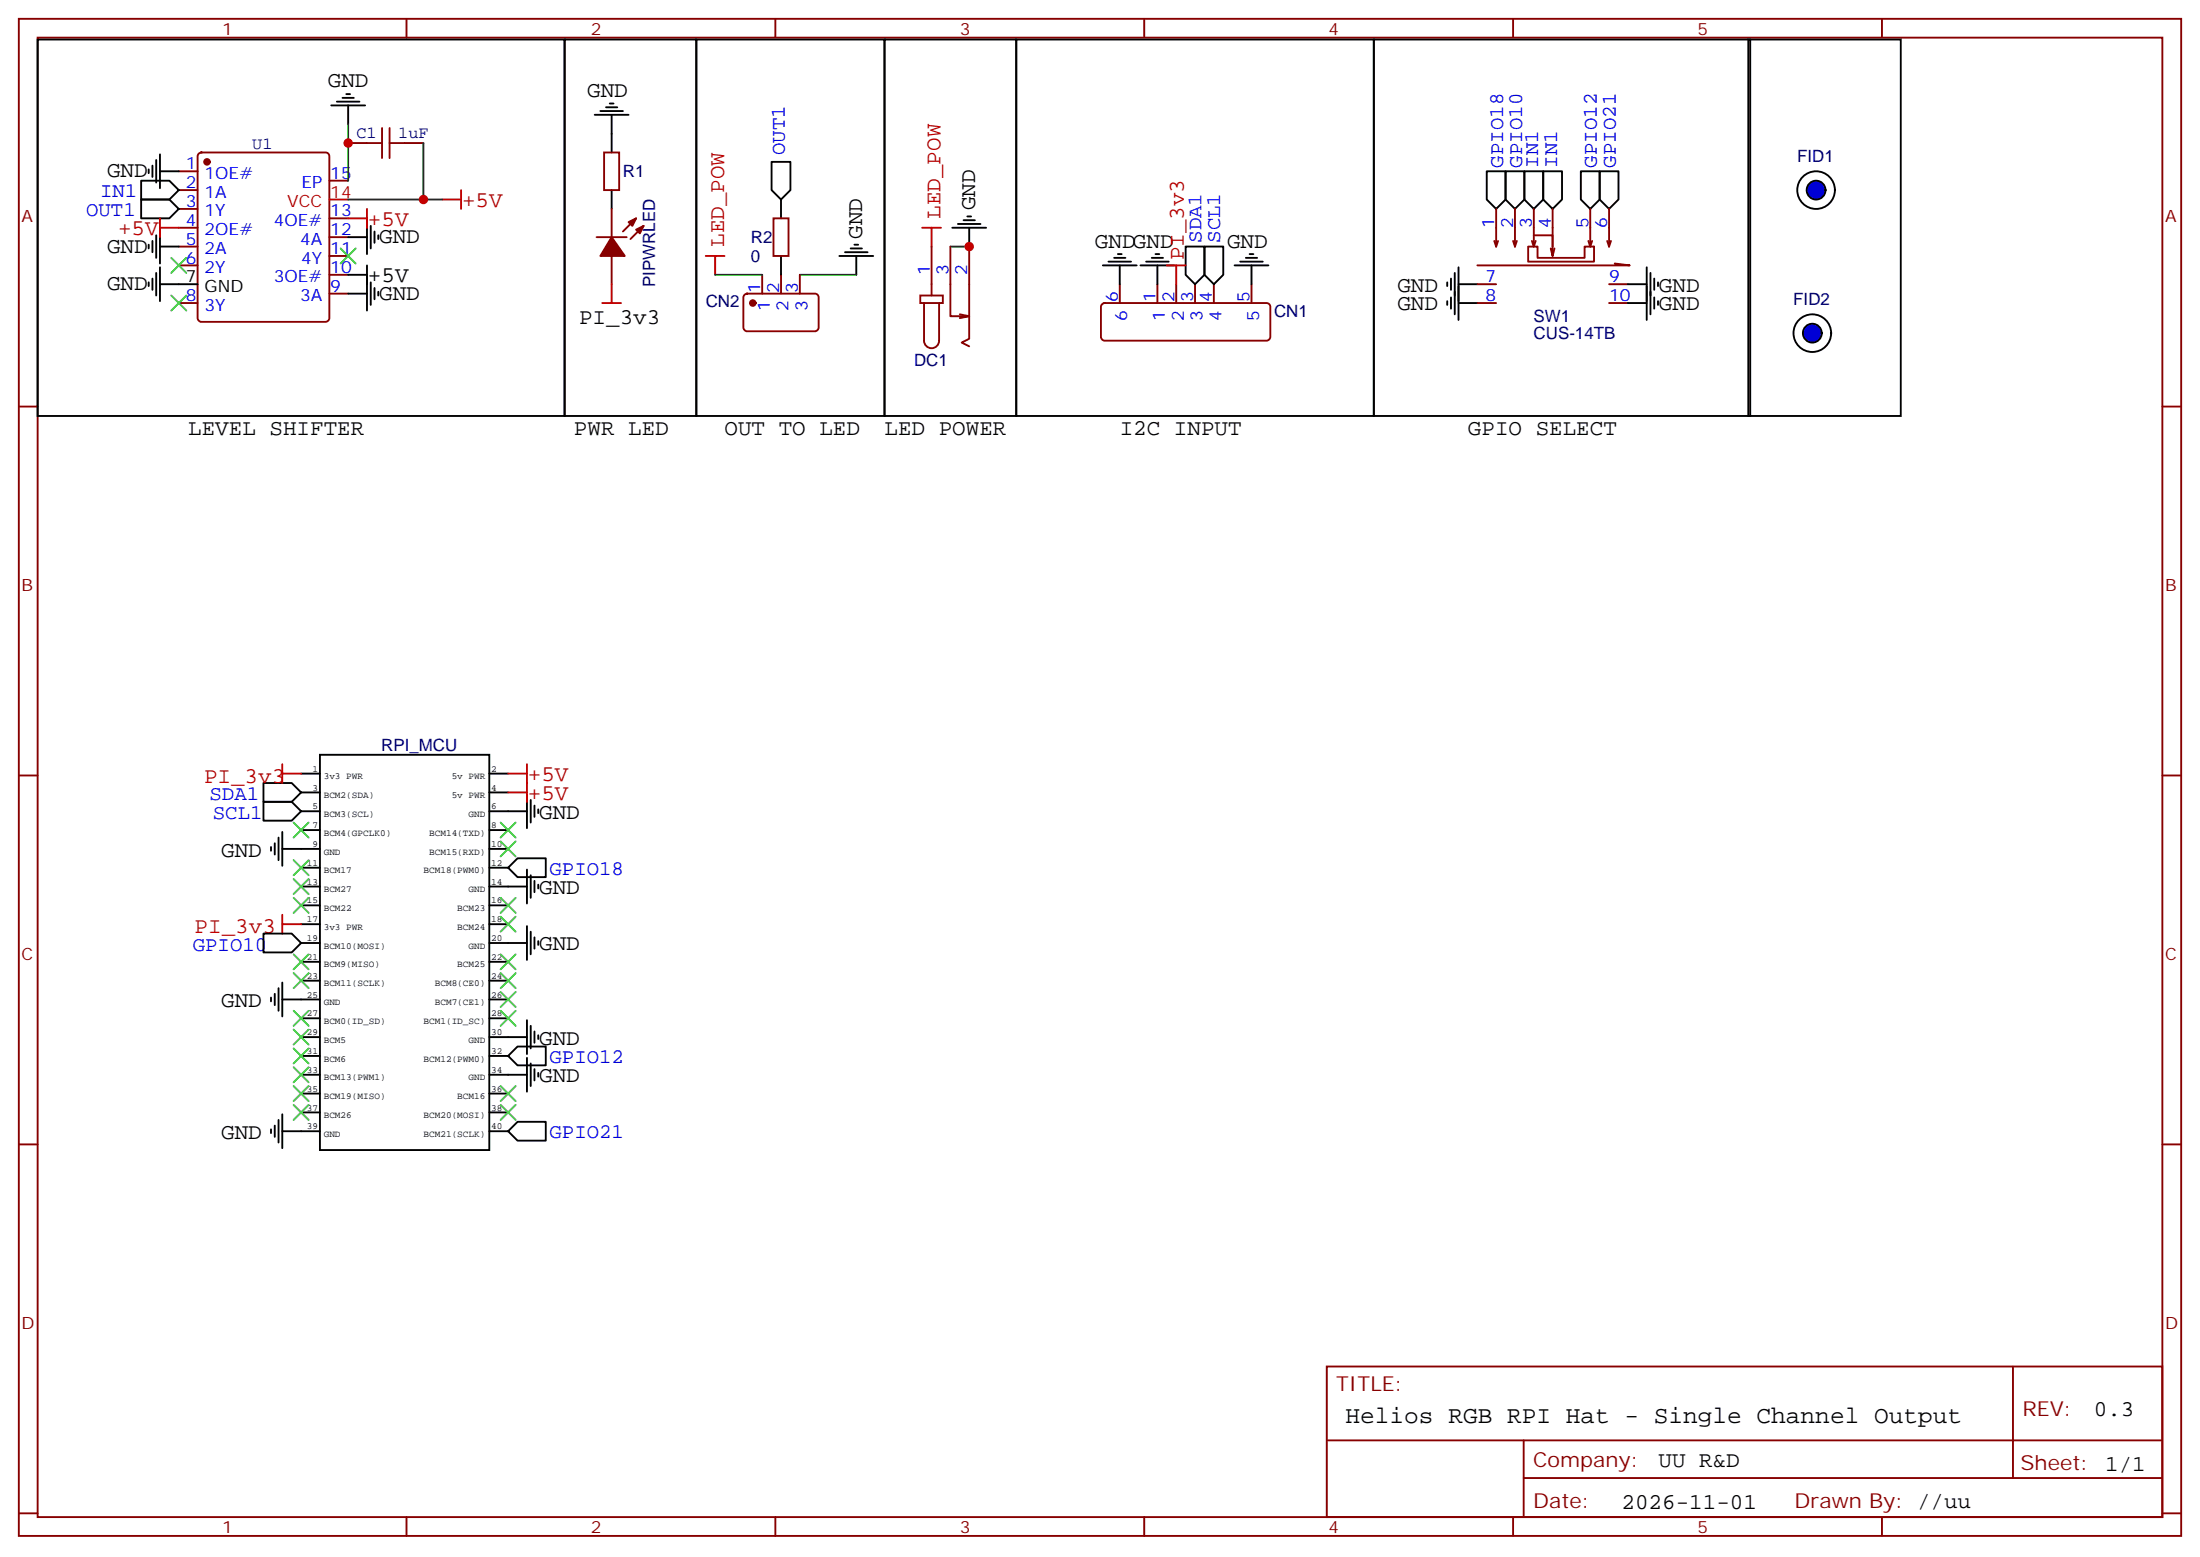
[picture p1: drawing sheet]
<svg xmlns="http://www.w3.org/2000/svg" width="412mm" height="292mm" viewBox="0 0 412 292" stroke-linecap="round" stroke-linejoin="round" font-family="sans-serif">
<g fill="none" stroke="#870000" stroke-width=".35">
<path d="M3.5 3.5h405.4v284.4h-405.4zM7.1 7.1h398.2v277.2h-398.2zM76.2 3.5v3.6M145.3 3.5v3.6M214.5 3.5v3.6M283.6 3.5v3.6M352.8 3.5v3.6M33.5 32.1h3.5M33.5 35.6h3.5M33.5 39.2h3.5M37.3 28.8l.4-.2h23.3a.71 .71 0 0 1 .7 .7v30.3a.76 .76 0 0 1-.7 .7h-23.3a.76 .76 0 0 1-.7-.7v-30.3zM61.7 33.9h3.6"/>
<path d="M65.3 26.8h3.5M75.8 26.8h3.6M113.2 28.6h2.9v7h-2.9zM114.7 39.2v5.2M280.5 39.2v7M284 39.2v7M287.5 39.2v7M291 39.2v7M298.1 39.2v7M301.6 39.2v7M33.5 42.7h3.5M33.5 46.2h3.5"/>
<path d="M33.5 49.7h3.5M33.5 56.8h3.5M61.7 55h3.6M61.7 51.5h3.6M61.7 48h3.6M61.7 44.4h3.6M61.7 40.9h3.6M111.8 44.4h5.7M114.7 48v5.3M119.2 40.9l-2.4 2.5M120.6 42.3l-2.4 2.5M139.6 55.2l.5-.2h12.7a.71 .71 0 0 1 .7 .7v5.7a.76 .76 0 0 1-.7 .7h-12.7a.76 .76 0 0 1-.8-.7v-5.7z"/>
<path d="M142.9 51.5v3.5M146.4 51.5v3.5M149.9 51.5v3.5M172.5 55.4h4.2v1.4h-4.2zM173.2 56.8v7.1a1.41 1.41 0 0 0 1.4 1.4 1.41 1.41 0 0 0 1.4-1.4v-7.1M174.6 46.2v9.2M178.2 46.2v13.1h3.5l-1.8 .3M179.9 58.9l1.8 .4M181.7 46.2v17.3l-1.4 .7 1.4 .7M206.6 57l.5-.2h30.3a.71 .71 0 0 1 .7 .7v5.6a.76 .76 0 0 1-.7 .8h-30.3a.76 .76 0 0 1-.7-.8v-5.6zM209.9 53.3v3.5M217 53.3v3.5"/>
<path d="M220.5 53.3v3.5M224 53.3v3.5M227.5 53.3v3.5M234.6 53.3v3.5M276.9 56.8h3.6M276.9 53.3h3.6M280.1 45.2l.4 1M280.8 45.2l-.3 1M283.6 45.2l.4 1M284.3 45.2l-.3 1M286.5 46.2h1.7v2.1h8.8v-2.1h1.8v2.8h-12.3zM287.2 45.2l.3 1"/>
<path d="M287.5 44.1h3.5v3.9l-.3-1.4M287.9 45.2l-.4 1M291.4 46.6l-.4 1.4M297.7 45.2l.4 1M298.4 45.2l-.3 1M301.3 45.2l.3 1M301.6 56.8h3.6M301.6 53.3h3.6M302 45.2l-.4 1M302.7 49.4l2.8 .3h-28.6M3.5 76.2h3.6M405.3 76.2h3.6"/>
<path d="M3.5 145.3h3.6M405.3 145.3h3.6M3.5 214.5h3.6M405.3 214.5h3.6M248.7 256.1h156.6v28.2h-156.6zM377.3 256.1v20.9M248.7 270h156.5M285.6 277h119.6M285.6 270v14.1M3.5 283.6h3.6M76.2 284.3v3.6M145.3 284.3v3.6"/>
<path d="M214.5 284.3v3.6M283.6 284.3v3.6M352.8 284.3v3.6M405.3 283.6h3.6"/>
</g>
<g fill="#870000" stroke="#870000" stroke-width=".35">
<path d="M117.8 41.6l1.4-.7-.7 1.4z"/>
<path d="M119.2 43l1.4-.7-.7 1.4z"/>
<path d="M114.7 44.4l2.4 3.6h-4.6z"/>
<circle cx="38.8" cy="30.3" r=".53"/>
<circle cx="141.1" cy="56.8" r=".53"/>
</g>
<g fill="none" stroke="#000" stroke-width=".35">
<path d="M7.1 7.4h98.7v70.6h-98.7zM62.1 19.8h6.3M63.1 19.1h4.3M64.2 18.3h2.1M64.9 17.6h.7M65.3 19.8v3.5M105.8 7.4h24.7v70.6h-24.7zM114.3 19.4h.7M130.5 7.4h35.3v70.6h-35.3zM165.8 7.4h24.7v70.6h-24.7zM190.5 7.4h67v70.6h-67zM257.5 7.4h70.6v70.6h-70.6z"/>
<path d="M327.7 7.4h28.6v70.6h-28.6zM26.5 33.9h5.2l1.8 1.7-1.8 1.8h-5.2zM26.5 37.4h5.2l1.8 1.8-1.8 1.7h-5.2zM27.9 31.8v.7M28.6 31v2.2M29.3 30v4.2M30 32.1h3.5M30 28.9v6.4M111.5 21.5h6.3M112.5 20.8h4.3M113.6 20.1h2.1M114.7 21.5v7.1"/>
<path d="M114.7 35.6v3.6M144.6 30.3h3.6v5.3l-1.8 1.8-1.8-1.8zM278.7 32.1h3.5v5.3l-1.7 1.8-1.8-1.8zM282.2 32.1h3.6v5.3l-1.8 1.8-1.8-1.8zM285.8 32.1h3.5v5.3l-1.8 1.8-1.7-1.8zM289.3 32.1h3.5v5.3l-1.8 1.8-1.7-1.8zM296.3 32.1h3.6v5.3l-1.8 1.8-1.8-1.8zM299.9 32.1h3.5v5.3l-1.8 1.8-1.7-1.8zM27.9 45.9v.7M27.9 52.9v.7M28.6 45.2v2.1M28.6 52.2v2.1"/>
<path d="M29.3 44.1v4.2M29.3 51.2v4.2M30 53.3h7M30 43v6.4M30 50.1v6.3M30 46.2h3.5M65.3 44.4h3.5M65.3 55h3.5M65.3 51.5h3.5M68.8 41.3v6.3M68.8 49.7v8.5M69.5 42.3v4.3"/>
<path d="M69.5 52.9v4.2M70.2 43.4v2.1M70.2 54v2.1M70.9 44.1v.7M70.9 54.7v.7M157.3 48h6.4M158.4 47.3h4.2M159.5 46.6h2.1M160.2 45.9h.7M160.5 48v3.5M178.5 42.7h6.4M179.6 42h4.2"/>
<path d="M180.6 41.3h2.1M181.3 40.6h.7M181.7 42.7v3.5M206.7 49.7h6.4M207.8 49h4.2M208.8 48.3h2.2M209.5 47.6h.8M209.9 49.7v3.6M213.8 49.7h6.3M214.8 49h4.3M215.9 48.3h2.1M216.6 47.6h.7"/>
<path d="M217 49.7v3.6M222.2 46.2h3.6v5.3l-1.8 1.8-1.8-1.8zM225.8 46.2h3.5v5.3l-1.8 1.8-1.7-1.8zM231.4 49.7h6.4M232.5 49h4.2M233.5 48.3h2.2M234.2 47.6h.7M234.6 49.7v3.6M271.3 52.9v.7M271.3 56.4v.7M272 52.2v2.1M272 55.7v2.2"/>
<path d="M272.7 51.2v7.7M273.4 53.3h3.5M273.4 50.1v9.9M273.4 56.8h3.5M305.2 53.3h3.5M305.2 56.8h3.5M308.7 50.1v9.9M309.4 51.2v7.7M310.1 52.2v2.1M310.1 55.7v2.2M310.8 52.9v.7M310.8 56.4v.7"/>
<path d="M49.4 146.8h5.3l1.7 1.7-1.7 1.8h-5.3zM49.4 150.3h5.3l1.7 1.7-1.7 1.8h-5.3zM50.8 158.7v.8M51.5 158v2.2M52.2 157v4.2M52.9 159.1h7.1M52.9 155.9v6.4M56.4 145h3.6M56.4 148.5h3.6M56.4 152h3.6M56.4 155.6h3.6M60 141.5h31.7v74h-31.7z"/>
<path d="M91.7 145h3.5M91.7 148.5h3.5M91.7 152h7.1M91.7 155.6h3.5M91.7 159.1h3.5M98.8 148.9v6.3M99.5 149.9v4.3M100.2 151v2.1M100.9 151.7v.7M49.4 175h5.3l1.7 1.7-1.7 1.8h-5.3zM56.4 162.6h3.6M56.4 166.2h3.6"/>
<path d="M56.4 169.7h3.6M56.4 173.2h3.6M56.4 176.7h3.6M91.7 162.6h3.5M91.7 166.2h7.1M91.7 169.7h3.5M91.7 173.2h3.5M91.7 176.7h7.1M95.2 162.6l1.8-1.7h5.3v3.5h-5.3zM98.8 163v6.3M98.8 173.6v6.3M99.5 164v4.3"/>
<path d="M99.5 174.6v4.3M100.2 165.1v2.1M100.2 175.7v2.1M100.9 165.8v.7M100.9 176.4v.7M50.8 187v.7M51.5 186.3v2.1M52.2 185.2v4.2M52.9 187.3h7.1M52.9 184.1v6.4M56.4 180.3h3.6M56.4 183.8h3.6"/>
<path d="M56.4 190.9h3.6M56.4 194.4h3.6M56.4 197.9h3.6M91.7 180.3h3.5M91.7 183.8h3.5M91.7 187.3h3.5M91.7 190.9h3.5M91.7 194.4h7.1M91.7 197.9h3.5M95.2 197.9l1.8-1.8h5.3v3.6h-5.3zM98.8 191.2v6.4M98.8 198.3v6.3"/>
<path d="M99.5 192.3v4.2M99.5 199.3v4.3M100.2 193.3v2.1M100.9 194v.7M50.8 211.7v.7M51.5 211v2.1M52.2 209.9v4.2M52.9 212h7.1M52.9 208.8v6.4M56.4 201.4h3.6M56.4 205h3.6M56.4 208.5h3.6"/>
<path d="M91.7 201.4h7.1M91.7 205h3.5M91.7 208.5h3.5M91.7 212h3.5M95.2 212l1.8-1.7h5.3v3.5h-5.3zM100.2 200.4v2.1M100.9 201.1v.7"/>
</g>
<path d="M61.7 37.4h3.6" fill="none" stroke="#f00" stroke-width=".35"/>
<path d="M68.8 26.8h2.8M71.6 24v5.6M73 26.8h2.8M73 24v5.6" fill="none" stroke="#a10000" stroke-width=".35"/>
<g fill="none" stroke="#3c3" stroke-width=".35">
<path d="M32.1 48.3l2.8 2.9M32.1 55.4l2.8 2.8M34.9 48.3l-2.8 2.9M34.9 55.4l-2.8 2.8M63.9 46.6l2.8 2.8M66.7 46.6l-2.8 2.8M55 154.2l2.9 2.8M57.9 154.2l-2.9 2.8M93.8 154.2l2.9 2.8M93.8 157.7l2.9 2.8M96.7 154.2l-2.9 2.8M96.7 157.7l-2.9 2.8"/>
<path d="M55 178.9l2.9 2.8M55 168.3l2.9 2.8M55 164.7l2.9 2.9M55 161.2l2.9 2.8M57.9 178.9l-2.9 2.8M57.9 168.3l-2.9 2.8M57.9 164.7l-2.9 2.9M57.9 161.2l-2.9 2.8M93.8 168.3l2.9 2.8M93.8 171.8l2.9 2.8M93.8 178.9l2.9 2.8M96.7 168.3l-2.9 2.8"/>
<path d="M96.7 171.8l-2.9 2.8M96.7 178.9l-2.9 2.8M55 196.5l2.9 2.8M55 193l2.9 2.8M55 189.4l2.9 2.9M55 182.4l2.9 2.8M57.9 193l-2.9 2.8M57.9 196.5l-2.9 2.8M57.9 189.4l-2.9 2.9M57.9 182.4l-2.9 2.8M93.8 182.4l2.9 2.8M93.8 185.9l2.9 2.8"/>
<path d="M93.8 189.4l2.9 2.9M96.7 182.4l-2.9 2.8M96.7 185.9l-2.9 2.8M96.7 189.4l-2.9 2.9M55 207.1l2.9 2.8M55 203.6l2.9 2.8M55 200l2.9 2.8M57.9 207.1l-2.9 2.8M57.9 203.6l-2.9 2.8M57.9 200l-2.9 2.8M93.8 203.6l2.9 2.8M93.8 207.1l2.9 2.8"/>
<path d="M96.7 203.6l-2.9 2.8M96.7 207.1l-2.9 2.8"/>
</g>
<g fill="none" stroke="#c00" stroke-width=".35">
<path d="M68.8 39.2v3.5M82.9 37.4h3.5M86.4 35.6v3.6M30 42.7h3.5M30 40.9v3.5M65.3 40.9h3.5M112.9 56.8h3.5M114.7 53.3v3.5M132.3 48h3.5M134.1 48v3.5M172.9 42.7h3.5M174.6 42.7v3.5"/>
<path d="M218.7 49.7h3.5M220.5 49.7v3.6M52.9 145h3.5M52.9 143.2v3.6M95.2 145h3.6M95.2 148.5h3.6M98.8 143.2v7.1M52.9 171.4v3.6M52.9 173.2h3.5"/>
</g>
<path d="M65.3 23.3v10.6M65.3 37.4h17.6M79.4 26.8v10.6M149.9 51.5h10.6M178.2 46.2h3.5" fill="none" stroke="#008700" stroke-width=".35"/>
<circle cx="339.7" cy="62.4" r="1.76" fill="#00f" stroke="#000" stroke-width=".35"/>
<circle cx="339.7" cy="62.4" r="3.5" fill="none" stroke="#000" stroke-width=".35"/>
<circle cx="340.4" cy="35.6" r="1.76" fill="#00f" stroke="#000" stroke-width=".35"/>
<g fill="none" stroke="#000" stroke-width=".35">
<path d="M146.4 37.4v3.5M146.4 48v3.5"/>
<circle cx="340.4" cy="35.6" r="3.5"/>
</g>
<path d="M134.1 51.5h8.8" fill="none" stroke="#008700" stroke-width=".35"/>
<path d="M145 40.9h2.8v7.1h-2.8z" fill="none" stroke="#870000" stroke-width=".35"/>
<g fill="#c00">
<circle cx="65.3" cy="26.8" r=".88"/>
<circle cx="79.4" cy="37.4" r=".88"/>
<circle cx="181.7" cy="46.2" r=".88"/>
</g>
<text font-size="4.6" x="252.2" y="266.7">Helios RGB RPI Hat - Single Channel Output</text>
<g font-size="4.2">
<text x="61.5" y="16.2">GND</text>
<text x="110.1" y="18.2">GND</text>
<text x="20.1" y="33.2">GND</text>
<text x="182.8" y="39.4" transform="rotate(-90 182.8 39.4)">GND</text>
<text x="20.1" y="47.4">GND</text>
<text x="71.1" y="45.6">GND</text>
<text x="161.6" y="44.7" transform="rotate(-90 161.6 44.7)">GND</text>
<text x="205.3" y="46.4">GNDGND</text>
<text x="230" y="46.5">GND</text>
<text x="69" y="52.9">+5V</text>
<text x="20.1" y="54.4">GND</text>
<text x="71.1" y="56.2">GND</text>
<text x="261.9" y="54.7">GND</text>
<text x="261.9" y="58.2">GND</text>
<text x="311" y="54.7">GND</text>
<text x="311" y="58.2">GND</text>
<text x="108.5" y="60.8">PI_3v3</text>
<text x="35.3" y="81.5">LEVEL SHIFTER</text>
<text x="107.6" y="81.5">PWR LED</text>
<text x="135.8" y="81.5">OUT TO LED</text>
<text x="165.8" y="81.5">LED POWER</text>
<text x="209.9" y="81.5">I2C INPUT</text>
<text x="275.2" y="81.5">GPIO SELECT</text>
<text x="101.1" y="153.4">GND</text>
<text x="41.5" y="160.5">GND</text>
<text x="101.1" y="167.5">GND</text>
<text x="101.1" y="178.1">GND</text>
<text x="41.5" y="188.8">GND</text>
<text x="101.1" y="195.8">GND</text>
<text x="101.1" y="202.8">GND</text>
<text x="41.5" y="213.5">GND</text>
<text x="392.5" y="265.4">0.3</text>
<text x="310.9" y="274.9">UU R&amp;D</text>
<text x="304" y="282.7">2026-11-01</text>
</g>
<g font-size="4.2" fill="#c00">
<text x="86.6" y="38.8">+5V</text>
<text x="176.3" y="41" transform="rotate(-90 176.3 41)">LED_POW</text>
<text x="22.1" y="44.1">+5V</text>
<text x="69" y="42.3">+5V</text>
<text x="135.7" y="46.3" transform="rotate(-90 135.7 46.3)">LED_POW</text>
<text x="221.9" y="48.8" transform="rotate(-90 221.9 48.8)">PI_3v3</text>
<text x="38.2" y="146.7">PI_3v3</text>
<text x="99" y="146.4">+5V</text>
<text x="99" y="149.9">+5V</text>
<text x="36.5" y="174.9">PI_3v3</text>
</g>
<g font-size="3.9" fill="#00f">
<text x="147.1" y="29.1" transform="rotate(-90 147.1 29.1)">OUT1</text>
<text x="281.8" y="31.4" transform="rotate(-90 281.8 31.4)">GPIO18</text>
<text x="285.3" y="31.4" transform="rotate(-90 285.3 31.4)">GPIO10</text>
<text x="288.4" y="31.4" transform="rotate(-90 288.4 31.4)">IN1</text>
<text x="291.9" y="31.4" transform="rotate(-90 291.9 31.4)">IN1</text>
<text x="299.3" y="31.4" transform="rotate(-90 299.3 31.4)">GPIO12</text>
<text x="302.9" y="31.4" transform="rotate(-90 302.9 31.4)">GPIO21</text>
<text x="16.1" y="40.4">OUT1</text>
<text x="18.8" y="36.9">IN1</text>
<text x="225.2" y="45.5" transform="rotate(-90 225.2 45.5)">SDA1</text>
<text x="228.7" y="45.5" transform="rotate(-90 228.7 45.5)">SCL1</text>
<text x="39.3" y="149.9">SDA1</text>
<text x="39.9" y="153.5">SCL1</text>
<text x="103" y="164">GPIO18</text>
<text x="36.1" y="178.2">GPIO10</text>
<text x="103" y="199.1">GPIO12</text>
<text x="103" y="213.3">GPIO21</text>
</g>
<g font-size="3.9" fill="#800">
<text x="250.5" y="260.7">TITLE:</text>
<text x="379.1" y="265.4">REV:</text>
<text x="287.4" y="274.9">Company:</text>
<text x="378.7" y="275.5">Sheet: 1/1</text>
<text x="287.4" y="282.6">Date:</text>
<text x="336.4" y="282.7">Drawn By: //uu</text>
</g>
<g font-size="3.2" fill="#800">
<text x="41.6" y="6.5">1</text>
<text x="110.8" y="6.5">2</text>
<text x="179.9" y="6.5">3</text>
<text x="249.1" y="6.5">4</text>
<text x="318.2" y="6.5">5</text>
<text x="4.1" y="41.6">A</text>
<text x="405.9" y="41.6">A</text>
<text x="4.1" y="110.8">B</text>
<text x="405.9" y="110.8">B</text>
<text x="4.1" y="179.9">C</text>
<text x="405.9" y="179.9">C</text>
<text x="4.1" y="249.1">D</text>
<text x="405.9" y="249.1">D</text>
<text x="41.6" y="287.3">1</text>
<text x="110.8" y="287.3">2</text>
<text x="179.9" y="287.3">3</text>
<text x="249.1" y="287.3">4</text>
<text x="318.2" y="287.3">5</text>
</g>
<g font-size="3.2" fill="#000080">
<text x="47.3" y="27.9">U1</text>
<text x="66.8" y="25.9">C1</text>
<text x="74.6" y="25.9">1uF</text>
<text x="116.8" y="33.1">R1</text>
<text x="336.9" y="30.4">FID1</text>
<text x="140.8" y="45.6">R2</text>
<text x="122.8" y="53.9" transform="rotate(-90 122.8 53.9)">PIPWRLED</text>
<text x="140.7" y="49.2">0</text>
<text x="132.3" y="57.6">CN2</text>
<text x="238.8" y="59.4">CN1</text>
<text x="336.2" y="57.2">FID2</text>
<text x="287.5" y="63.5">CUS-14TB</text>
<text x="287.5" y="60.3">SW1</text>
<text x="171.3" y="68.5">DC1</text>
<text x="71.5" y="140.8">RPI_MCU</text>
</g>
<g font-size="3.2" fill="#00f">
<text x="34.8" y="31.8">1</text>
<text x="34.8" y="35.3">2</text>
<text x="38.3" y="33.5">1OE#</text>
<text x="56.5" y="35.3">EP</text>
<text x="61.9" y="33.5">15</text>
<text x="34.8" y="38.8">3</text>
<text x="38.3" y="37">1A</text>
<text x="38.3" y="40.6">1Y</text>
<text x="61.9" y="40.6">13</text>
<text x="34.8" y="42.3">4</text>
<text x="34.8" y="45.9">5</text>
<text x="38.3" y="44.1">2OE#</text>
<text x="38.3" y="47.6">2A</text>
<text x="51.3" y="42.3">4OE#</text>
<text x="56.2" y="45.9">4A</text>
<text x="61.9" y="47.6">11</text>
<text x="61.9" y="44.1">12</text>
<text x="280.1" y="42.7" transform="rotate(-90 280.1 42.7)">1</text>
<text x="283.6" y="42.7" transform="rotate(-90 283.6 42.7)">2</text>
<text x="287.2" y="42.7" transform="rotate(-90 287.2 42.7)">3</text>
<text x="290.7" y="42.7" transform="rotate(-90 290.7 42.7)">4</text>
<text x="297.7" y="42.7" transform="rotate(-90 297.7 42.7)">5</text>
<text x="301.3" y="42.7" transform="rotate(-90 301.3 42.7)">6</text>
<text x="34.8" y="49.4">6</text>
<text x="38.3" y="51.2">2Y</text>
<text x="51.3" y="52.9">3OE#</text>
<text x="56.5" y="49.4">4Y</text>
<text x="61.9" y="51.2">10</text>
<text x="174.3" y="51.5" transform="rotate(-90 174.3 51.5)">1</text>
<text x="177.8" y="51.5" transform="rotate(-90 177.8 51.5)">3</text>
<text x="181.3" y="51.5" transform="rotate(-90 181.3 51.5)">2</text>
<text x="278.4" y="52.9">7</text>
<text x="301.6" y="52.9">9</text>
<text x="34.8" y="56.4">8</text>
<text x="38.3" y="58.2">3Y</text>
<text x="56.2" y="56.4">3A</text>
<text x="61.9" y="54.7">9</text>
<text x="142.5" y="54.9" transform="rotate(-90 142.5 54.9)">1</text>
<text x="144.3" y="58.4" transform="rotate(-90 144.3 58.4)">1</text>
<text x="146" y="54.9" transform="rotate(-90 146 54.9)">2</text>
<text x="147.8" y="58.4" transform="rotate(-90 147.8 58.4)">2</text>
<text x="149.6" y="54.9" transform="rotate(-90 149.6 54.9)">3</text>
<text x="151.3" y="58.4" transform="rotate(-90 151.3 58.4)">3</text>
<text x="209.5" y="56.6" transform="rotate(-90 209.5 56.6)">6</text>
<text x="216.6" y="56.6" transform="rotate(-90 216.6 56.6)">1</text>
<text x="220.1" y="56.6" transform="rotate(-90 220.1 56.6)">2</text>
<text x="223.7" y="56.6" transform="rotate(-90 223.7 56.6)">3</text>
<text x="227.2" y="56.6" transform="rotate(-90 227.2 56.6)">4</text>
<text x="234.2" y="56.6" transform="rotate(-90 234.2 56.6)">5</text>
<text x="278.4" y="56.4">8</text>
<text x="301.6" y="56.4">10</text>
<text x="211.3" y="60.1" transform="rotate(-90 211.3 60.1)">6</text>
<text x="218.4" y="60.1" transform="rotate(-90 218.4 60.1)">1</text>
<text x="221.9" y="60.1" transform="rotate(-90 221.9 60.1)">2</text>
<text x="225.4" y="60.1" transform="rotate(-90 225.4 60.1)">3</text>
<text x="229" y="60.1" transform="rotate(-90 229 60.1)">4</text>
<text x="236" y="60.1" transform="rotate(-90 236 60.1)">5</text>
</g>
<g font-size="3.2" fill="#f00">
<text x="53.8" y="38.8">VCC</text>
<text x="61.9" y="37">14</text>
</g>
<g font-size="3.2">
<text x="34.8" y="52.9">7</text>
<text x="38.3" y="54.7">GND</text>
</g>
<g font-size="1.8">
<text x="58.6" y="144.6">1</text>
<text x="58.6" y="148.2">3</text>
<text x="60.7" y="146">3v3 PWR</text>
<text x="60.7" y="149.6">BCM2(SDA)</text>
<text x="84.7" y="146">5v PWR</text>
<text x="84.7" y="149.6">5v PWR</text>
<text x="92.1" y="144.6">2</text>
<text x="92.1" y="148.2">4</text>
<text x="58.6" y="151.7">5</text>
<text x="58.6" y="155.2">7</text>
<text x="60.7" y="153.1">BCM3(SCL)</text>
<text x="87.8" y="153.1">GND</text>
<text x="92.1" y="151.7">6</text>
<text x="92.1" y="155.2">8</text>
<text x="58.6" y="158.7">9</text>
<text x="60.7" y="156.6">BCM4(GPCLK0)</text>
<text x="60.7" y="160.2">GND</text>
<text x="80.4" y="156.6">BCM14(TXD)</text>
<text x="80.4" y="160.2">BCM15(RXD)</text>
<text x="92.1" y="158.7">10</text>
<text x="57.5" y="162.3">11</text>
<text x="57.5" y="165.8">13</text>
<text x="60.7" y="163.7">BCM17</text>
<text x="60.7" y="167.2">BCM27</text>
<text x="79.4" y="163.7">BCM18(PWM0)</text>
<text x="87.8" y="167.2">GND</text>
<text x="92.1" y="162.3">12</text>
<text x="92.1" y="165.8">14</text>
<text x="57.5" y="169.3">15</text>
<text x="57.5" y="172.9">17</text>
<text x="60.7" y="170.7">BCM22</text>
<text x="85.7" y="170.7">BCM23</text>
<text x="92.1" y="169.3">16</text>
<text x="92.1" y="172.9">18</text>
<text x="57.5" y="176.4">19</text>
<text x="57.5" y="179.9">21</text>
<text x="60.7" y="174.3">3v3 PWR</text>
<text x="60.7" y="177.8">BCM10(MOSI)</text>
<text x="85.7" y="174.3">BCM24</text>
<text x="87.8" y="177.8">GND</text>
<text x="92.1" y="176.4">20</text>
<text x="92.1" y="179.9">22</text>
<text x="57.5" y="183.4">23</text>
<text x="60.7" y="181.3">BCM9(MISO)</text>
<text x="60.7" y="184.9">BCM11(SCLK)</text>
<text x="81.5" y="184.9">BCM8(CE0)</text>
<text x="85.7" y="181.3">BCM25</text>
<text x="92.1" y="183.4">24</text>
<text x="57.5" y="187">25</text>
<text x="57.5" y="190.5">27</text>
<text x="60.7" y="188.4">GND</text>
<text x="60.7" y="191.9">BCM0(ID_SD)</text>
<text x="79.4" y="191.9">BCM1(ID_SC)</text>
<text x="81.5" y="188.4">BCM7(CE1)</text>
<text x="92.1" y="187">26</text>
<text x="92.1" y="190.5">28</text>
<text x="57.5" y="194">29</text>
<text x="57.5" y="197.6">31</text>
<text x="60.7" y="195.4">BCM5</text>
<text x="87.8" y="195.4">GND</text>
<text x="92.1" y="194">30</text>
<text x="92.1" y="197.6">32</text>
<text x="57.5" y="201.1">33</text>
<text x="60.7" y="199">BCM6</text>
<text x="60.7" y="202.5">BCM13(PWM1)</text>
<text x="79.4" y="199">BCM12(PWM0)</text>
<text x="87.8" y="202.5">GND</text>
<text x="92.1" y="201.1">34</text>
<text x="57.5" y="204.6">35</text>
<text x="57.5" y="208.1">37</text>
<text x="60.7" y="206">BCM19(MISO)</text>
<text x="60.7" y="209.6">BCM26</text>
<text x="79.4" y="209.6">BCM20(MOSI)</text>
<text x="85.7" y="206">BCM16</text>
<text x="92.1" y="204.6">36</text>
<text x="92.1" y="208.1">38</text>
<text x="57.5" y="211.7">39</text>
<text x="60.7" y="213.1">GND</text>
<text x="79.4" y="213.1">BCM21(SCLK)</text>
<text x="92.1" y="211.7">40</text>
</g>
</svg>
